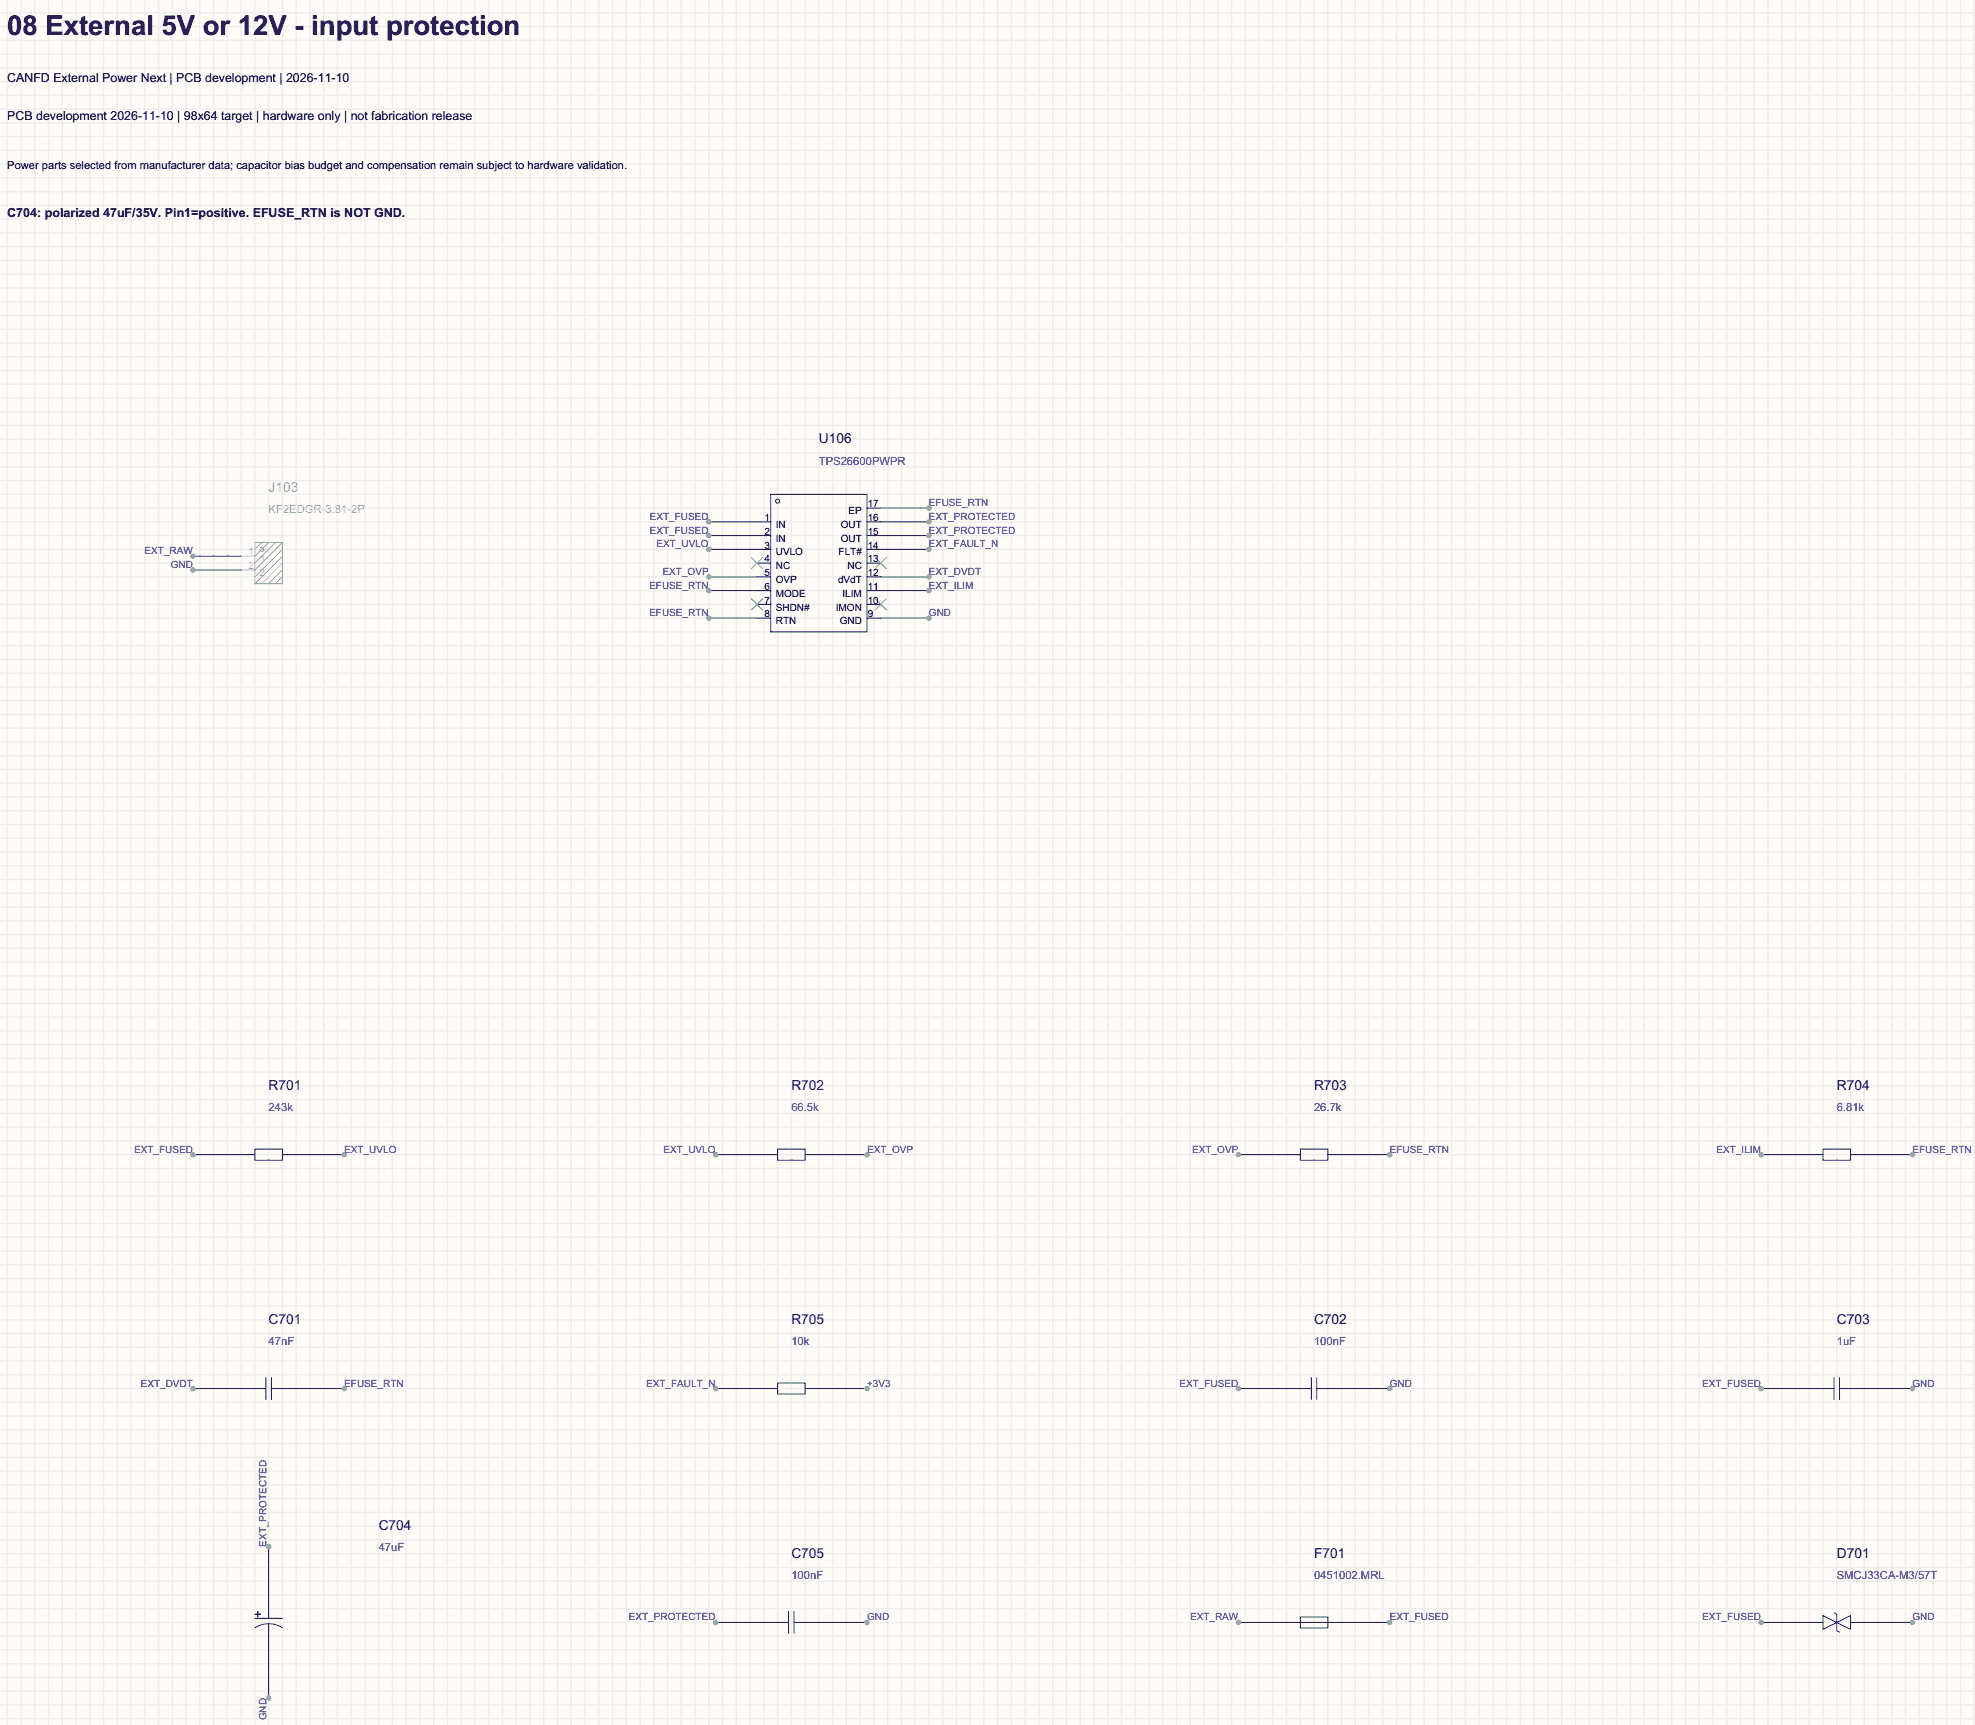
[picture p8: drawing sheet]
<svg xmlns="http://www.w3.org/2000/svg" width="365mm" height="318mm" viewBox="0 0 365 318" stroke-linecap="round" stroke-linejoin="round" font-family="sans-serif">
<path d="M0 0h364.7v318.5h-364.7z" fill="#fffcf7"/>
<g fill="none" stroke="#ededed" stroke-width=".25">
<path d="M0 2.4h364.7M0 4.9h364.7M0 7.4h364.7M0 10h364.7M0 12.5h364.7M0 15.1h364.7M0 17.6h364.7M1.3 0v318.5M3.9 0v318.5M6.4 0v318.5M9 0v318.5M11.5 0v318.5"/>
<path d="M14 0v318.5M16.6 0v318.5M19.1 0v318.5M21.7 0v318.5M24.2 0v318.5M26.7 0v318.5M29.3 0v318.5M31.8 0v318.5M34.4 0v318.5M36.9 0v318.5M39.4 0v318.5M42 0v318.5"/>
<path d="M44.5 0v318.5M47.1 0v318.5M49.6 0v318.5M52.1 0v318.5M54.7 0v318.5M57.2 0v318.5M59.8 0v318.5M62.3 0v318.5M64.8 0v318.5M67.4 0v318.5M69.9 0v318.5M72.5 0v318.5"/>
<path d="M75 0v318.5M77.5 0v318.5M80.1 0v318.5M82.6 0v318.5M85.2 0v318.5M87.7 0v318.5M90.2 0v318.5M92.8 0v318.5M95.3 0v318.5M97.9 0v318.5M100.4 0v318.5M102.9 0v318.5"/>
<path d="M105.5 0v318.5M108 0v318.5M110.6 0v318.5M113.1 0v318.5M115.6 0v318.5M118.2 0v318.5M120.7 0v318.5M123.3 0v318.5M125.8 0v318.5M128.3 0v318.5M130.9 0v318.5M133.4 0v318.5"/>
<path d="M136 0v318.5M138.5 0v318.5M141 0v318.5M143.6 0v318.5M146.1 0v318.5M148.7 0v318.5M151.2 0v318.5M153.7 0v318.5M156.3 0v318.5M158.8 0v318.5M161.4 0v318.5M163.9 0v318.5"/>
<path d="M166.4 0v318.5M169 0v318.5M171.5 0v318.5M174.1 0v318.5M176.6 0v318.5M179.1 0v318.5M181.7 0v318.5M184.2 0v318.5M186.8 0v318.5M189.3 0v318.5M191.8 0v318.5M194.4 0v318.5"/>
<path d="M196.9 0v318.5M199.5 0v318.5M202 0v318.5M204.5 0v318.5M207.1 0v318.5M209.6 0v318.5M212.2 0v318.5M214.7 0v318.5M217.2 0v318.5M219.8 0v318.5M222.3 0v318.5M224.9 0v318.5"/>
<path d="M227.4 0v318.5M229.9 0v318.5M232.5 0v318.5M235 0v318.5M237.6 0v318.5M240.1 0v318.5M242.6 0v318.5M245.2 0v318.5M247.7 0v318.5M250.3 0v318.5M252.8 0v318.5M255.3 0v318.5"/>
<path d="M257.9 0v318.5M260.4 0v318.5M263 0v318.5M265.5 0v318.5M268 0v318.5M270.6 0v318.5M273.1 0v318.5M275.7 0v318.5M278.2 0v318.5M280.7 0v318.5M283.3 0v318.5M285.8 0v318.5"/>
<path d="M288.4 0v318.5M290.9 0v318.5M293.4 0v318.5M296 0v318.5M298.5 0v318.5M301.1 0v318.5M303.6 0v318.5M306.1 0v318.5M308.7 0v318.5M311.2 0v318.5M313.8 0v318.5M316.3 0v318.5"/>
<path d="M318.8 0v318.5M321.4 0v318.5M323.9 0v318.5M326.5 0v318.5M329 0v318.5M331.5 0v318.5M334.1 0v318.5M336.6 0v318.5M339.2 0v318.5M341.7 0v318.5M344.2 0v318.5M346.8 0v318.5"/>
<path d="M349.3 0v318.5M351.9 0v318.5M354.4 0v318.5M356.9 0v318.5M359.5 0v318.5M362 0v318.5M364.6 0v318.5M0 20.1h364.7M0 22.7h364.7M0 25.2h364.7M0 27.8h364.7M0 30.3h364.7"/>
<path d="M0 32.8h364.7M0 35.4h364.7M0 37.9h364.7M0 40.5h364.7M0 43h364.7M0 45.5h364.7M0 48.1h364.7M0 50.6h364.7M0 53.2h364.7M0 55.7h364.7M0 58.2h364.7M0 60.8h364.7"/>
<path d="M0 63.3h364.7M0 65.9h364.7M0 68.4h364.7M0 70.9h364.7M0 73.5h364.7M0 76h364.7M0 78.6h364.7M0 81.1h364.7M0 83.6h364.7M0 86.2h364.7M0 88.7h364.7M0 91.3h364.7"/>
<path d="M0 93.8h364.7M0 96.3h364.7M0 98.9h364.7M0 101.4h364.7M0 104h364.7M0 106.5h364.7M0 109h364.7M0 111.6h364.7M0 114.1h364.7M0 116.7h364.7M0 119.2h364.7M0 121.7h364.7"/>
<path d="M0 124.3h364.7M0 126.8h364.7M0 129.4h364.7M0 131.9h364.7M0 134.4h364.7M0 137h364.7M0 139.5h364.7M0 142.1h364.7M0 144.6h364.7M0 147.1h364.7M0 149.7h364.7M0 152.2h364.7"/>
<path d="M0 154.8h364.7M0 157.3h364.7M0 159.8h364.7M0 162.4h364.7M0 164.9h364.7M0 167.5h364.7M0 170h364.7M0 172.5h364.7M0 175.1h364.7M0 177.6h364.7M0 180.2h364.7M0 182.7h364.7"/>
<path d="M0 185.2h364.7M0 187.8h364.7M0 190.3h364.7M0 192.9h364.7M0 195.4h364.7M0 197.9h364.7M0 200.5h364.7M0 203h364.7M0 205.6h364.7M0 208.1h364.7M0 210.6h364.7M0 213.2h364.7"/>
<path d="M0 215.7h364.7M0 218.3h364.7M0 220.8h364.7M0 223.3h364.7M0 225.9h364.7M0 228.4h364.7M0 231h364.7M0 233.5h364.7M0 236h364.7M0 238.6h364.7M0 241.1h364.7M0 243.7h364.7"/>
<path d="M0 246.2h364.7M0 248.7h364.7M0 251.3h364.7M0 253.8h364.7M0 256.4h364.7M0 258.9h364.7M0 261.4h364.7M0 264h364.7M0 266.5h364.7M0 269.1h364.7M0 271.6h364.7M0 274.1h364.7"/>
<path d="M0 276.7h364.7M0 279.2h364.7M0 281.8h364.7M0 284.3h364.7M0 286.8h364.7M0 289.4h364.7M0 291.9h364.7M0 294.5h364.7M0 297h364.7M0 299.5h364.7M0 302.1h364.7M0 304.6h364.7"/>
<path d="M0 307.2h364.7M0 309.7h364.7M0 312.2h364.7M0 314.8h364.7M0 317.3h364.7"/>
</g>
<g fill="none" stroke="#870000" stroke-width=".18">
<path d="M139.8 96.3h2.5M139.8 98.9h2.5M160.1 96.3h2.5M160.1 98.9h2.5M160.1 93.8h2.5M139.8 101.4h2.5M139.8 104h2.5M139.8 106.5h2.5M139.8 109h2.5M139.8 111.6h2.5M139.8 114.1h2.5M160.1 101.4h2.5"/>
<path d="M160.1 104h2.5M160.1 106.5h2.5M160.1 109h2.5M160.1 111.6h2.5M160.1 114.1h2.5M44.5 213.2h2.6M52.1 213.2h2.6M141 213.2h2.6M148.7 213.2h2.5M237.6 213.2h2.5M245.2 213.2h2.5M334.1 213.2h2.5"/>
<path d="M341.7 213.2h2.5M44.5 256.4h2.6M52.1 256.4h2.6M141 256.4h2.6M148.7 256.4h2.5M237.6 256.4h2.5M245.2 256.4h2.5M334.1 256.4h2.5M341.7 256.4h2.5M49.6 294.5v4.3M49.6 299.8v4.8M141 299.5h2.6"/>
<path d="M148.7 299.5h2.5M237.6 299.5h2.5M245.2 299.5h2.5M334.1 299.5h2.5M341.7 299.5h2.5"/>
</g>
<g fill="none" stroke="#a10000" stroke-width=".18">
<path d="M142.3 91.3h17.8v25.4h-17.8zM47.1 212.2h5v2h-5zM143.6 212.2h5.1v2h-5.1zM240.1 212.2h5.1v2h-5.1zM336.6 212.2h5.1v2h-5.1zM47.1 256.4h2M49.1 254.3v4.1M50.1 256.4h2M50.1 254.3v4.1M143.6 255.3h5.1v2.1h-5.1zM240.1 256.4h2M242.1 254.3v4.1"/>
<path d="M243.2 256.4h2M243.2 254.3v4.1M336.6 256.4h2.1M338.7 254.3v4.1M339.7 256.4h2M339.7 254.3v4.1M47.1 298.8h5M47.1 298h1zM47.6 297.5v1zM143.6 299.5h2M145.6 297.5v4.1M146.6 299.5h2.1"/>
<path d="M146.6 297.5v4.1M240.1 299.5h5.1M240.1 298.5h5.1v2.1h-5.1zM336.6 298.3l2.6 1.2-2.6 1.3zM338.7 297.8l.5 .2v3.1l.5 .2M339.2 299.5l2.5-1.2v2.5zM47.1 300.6a4.6 4.6 0 0 1 5 0"/>
<circle cx="143.6" cy="92.5" r=".38"/>
</g>
<g fill="none" stroke="#ababab" stroke-width=".18">
<path d="M47.1 100.2h5v7.6h-5zM48.3 100.2l-1.2 1.2M48.7 101.6l-.2 .2M49.6 100.2l-2.5 2.5h-2.6M50.9 100.2l-3.8 3.8M52.1 100.2l-5 5h-2.6M52.1 101.4l-5 5.1M52.1 102.7l-5 5.1M52.1 104l-3.8 3.8M52.1 105.2l-2.5 2.6M52.1 106.5l-1.2 1.3"/>
<circle cx="48.3" cy="101.4" r=".38"/>
</g>
<path d="M138.8 102.9l2 2.1M138.8 110.6l2 2M140.8 102.9l-2 2.1M140.8 110.6l-2 2M161.6 110.6l2.1 2M161.6 102.9l2.1 2.1M163.7 110.6l-2.1 2M163.7 102.9l-2.1 2.1" fill="none" stroke="#3c3" stroke-width=".18"/>
<path d="M162.6 98.9h8.9" fill="none" stroke="#008700" stroke-width=".18"/>
<circle cx="171.5" cy="98.9" r=".51" fill="#999"/>
<path d="M162.6 101.4h8.9" fill="none" stroke="#008700" stroke-width=".18"/>
<circle cx="171.5" cy="101.4" r=".51" fill="#999"/>
<path d="M162.6 106.5h8.9" fill="none" stroke="#008700" stroke-width=".18"/>
<circle cx="171.5" cy="106.5" r=".51" fill="#999"/>
<path d="M162.6 114.1h8.9" fill="none" stroke="#008700" stroke-width=".18"/>
<circle cx="171.5" cy="114.1" r=".51" fill="#999"/>
<path d="M130.9 114.1h8.9" fill="none" stroke="#008700" stroke-width=".18"/>
<circle cx="130.9" cy="114.1" r=".51" fill="#999"/>
<path d="M130.9 109h8.9" fill="none" stroke="#008700" stroke-width=".18"/>
<circle cx="130.9" cy="109" r=".51" fill="#999"/>
<path d="M247.7 299.5h8.9" fill="none" stroke="#008700" stroke-width=".18"/>
<circle cx="256.6" cy="299.5" r=".51" fill="#999"/>
<path d="M130.9 106.5h8.9" fill="none" stroke="#008700" stroke-width=".18"/>
<circle cx="130.9" cy="106.5" r=".51" fill="#999"/>
<path d="M247.7 256.4h8.9" fill="none" stroke="#008700" stroke-width=".18"/>
<circle cx="256.6" cy="256.4" r=".51" fill="#999"/>
<path d="M325.2 256.4h8.9" fill="none" stroke="#008700" stroke-width=".18"/>
<circle cx="325.2" cy="256.4" r=".51" fill="#999"/>
<path d="M49.6 304.6v8.9" fill="none" stroke="#008700" stroke-width=".18"/>
<circle cx="49.6" cy="313.5" r=".51" fill="#999"/>
<path d="M162.6 109h8.9" fill="none" stroke="#008700" stroke-width=".18"/>
<circle cx="171.5" cy="109" r=".51" fill="#999"/>
<path d="M228.7 299.5h8.9" fill="none" stroke="#008700" stroke-width=".18"/>
<circle cx="228.7" cy="299.5" r=".51" fill="#999"/>
<path d="M344.2 299.5h8.9" fill="none" stroke="#008700" stroke-width=".18"/>
<circle cx="353.1" cy="299.5" r=".51" fill="#999"/>
<path d="M54.7 256.4h8.9" fill="none" stroke="#008700" stroke-width=".18"/>
<circle cx="63.6" cy="256.4" r=".51" fill="#999"/>
<path d="M162.6 96.3h8.9" fill="none" stroke="#008700" stroke-width=".18"/>
<circle cx="171.5" cy="96.3" r=".51" fill="#999"/>
<path d="M130.9 101.4h8.9" fill="none" stroke="#008700" stroke-width=".18"/>
<circle cx="130.9" cy="101.4" r=".51" fill="#999"/>
<path d="M130.9 98.9h8.9" fill="none" stroke="#008700" stroke-width=".18"/>
<circle cx="130.9" cy="98.9" r=".51" fill="#999"/>
<path d="M228.7 213.2h8.9" fill="none" stroke="#008700" stroke-width=".18"/>
<circle cx="228.7" cy="213.2" r=".51" fill="#999"/>
<path d="M130.9 96.3h8.9" fill="none" stroke="#008700" stroke-width=".18"/>
<circle cx="130.9" cy="96.3" r=".51" fill="#999"/>
<path d="M325.2 299.5h8.9" fill="none" stroke="#008700" stroke-width=".18"/>
<circle cx="325.2" cy="299.5" r=".51" fill="#999"/>
<path d="M247.7 213.2h8.9" fill="none" stroke="#008700" stroke-width=".18"/>
<circle cx="256.6" cy="213.2" r=".51" fill="#999"/>
<path d="M132.2 213.2h8.8" fill="none" stroke="#008700" stroke-width=".18"/>
<circle cx="132.2" cy="213.2" r=".51" fill="#999"/>
<path d="M151.2 213.2h8.9" fill="none" stroke="#008700" stroke-width=".18"/>
<circle cx="160.1" cy="213.2" r=".51" fill="#999"/>
<path d="M35.6 213.2h8.9" fill="none" stroke="#008700" stroke-width=".18"/>
<circle cx="35.6" cy="213.2" r=".51" fill="#999"/>
<path d="M344.2 213.2h8.9" fill="none" stroke="#008700" stroke-width=".18"/>
<circle cx="353.1" cy="213.2" r=".51" fill="#999"/>
<path d="M325.2 213.2h8.9" fill="none" stroke="#008700" stroke-width=".18"/>
<circle cx="325.2" cy="213.2" r=".51" fill="#999"/>
<path d="M35.6 256.4h8.9" fill="none" stroke="#008700" stroke-width=".18"/>
<circle cx="35.6" cy="256.4" r=".51" fill="#999"/>
<path d="M54.7 213.2h8.9" fill="none" stroke="#008700" stroke-width=".18"/>
<circle cx="63.6" cy="213.2" r=".51" fill="#999"/>
<path d="M151.2 256.4h8.9" fill="none" stroke="#008700" stroke-width=".18"/>
<circle cx="160.1" cy="256.4" r=".51" fill="#999"/>
<path d="M132.2 256.4h8.8" fill="none" stroke="#008700" stroke-width=".18"/>
<circle cx="132.2" cy="256.4" r=".51" fill="#999"/>
<path d="M228.7 256.4h8.9" fill="none" stroke="#008700" stroke-width=".18"/>
<circle cx="228.7" cy="256.4" r=".51" fill="#999"/>
<path d="M35.6 105.2h8.9" fill="none" stroke="#008700" stroke-width=".18"/>
<circle cx="35.6" cy="105.2" r=".51" fill="#999"/>
<path d="M344.2 256.4h8.9" fill="none" stroke="#008700" stroke-width=".18"/>
<circle cx="353.1" cy="256.4" r=".51" fill="#999"/>
<path d="M35.6 102.7h8.9" fill="none" stroke="#008700" stroke-width=".18"/>
<circle cx="35.6" cy="102.7" r=".51" fill="#999"/>
<path d="M49.6 285.6v8.9" fill="none" stroke="#008700" stroke-width=".18"/>
<circle cx="49.6" cy="285.6" r=".51" fill="#999"/>
<path d="M162.6 93.8h8.9" fill="none" stroke="#008700" stroke-width=".18"/>
<circle cx="171.5" cy="93.8" r=".51" fill="#999"/>
<path d="M132.2 299.5h8.8" fill="none" stroke="#008700" stroke-width=".18"/>
<circle cx="132.2" cy="299.5" r=".51" fill="#999"/>
<path d="M151.2 299.5h8.9" fill="none" stroke="#008700" stroke-width=".18"/>
<circle cx="160.1" cy="299.5" r=".51" fill="#999"/>
<text font-size="5.1" x="1.3" y="6.4">08 External 5V or 12V - input protection</text>
<g font-size="2.5" fill="#000080">
<text x="151.2" y="81.9">U106</text>
<text x="49.6" y="201.2">R701</text>
<text x="146.1" y="201.2">R702</text>
<text x="242.6" y="201.2">R703</text>
<text x="339.2" y="201.2">R704</text>
<text x="49.6" y="244.4">C701</text>
<text x="146.1" y="244.4">R705</text>
<text x="242.6" y="244.4">C702</text>
<text x="339.2" y="244.4">C703</text>
<text x="69.9" y="282.5">C704</text>
<text x="146.1" y="287.6">C705</text>
<text x="242.6" y="287.6">F701</text>
<text x="339.2" y="287.6">D701</text>
</g>
<text font-size="2.5" fill="#ababab" x="49.6" y="90.8">J103</text>
<g font-size="2.3">
<text x="1.3" y="15.1">CANFD External Power Next | PCB development | 2026-11-10</text>
<text x="1.3" y="22.2">PCB development 2026-11-10 | 98x64 target | hardware only | not fabrication release</text>
<text x="1.3" y="40">C704: polarized 47uF/35V. Pin1=positive. EFUSE_RTN is NOT GND.</text>
</g>
<text font-size="2.1" x="1.3" y="31.1">Power parts selected from manufacturer data; capacitor bias budget and compensation remain subject to hardware validation.</text>
<g font-size="2.1" fill="#00f">
<text x="151.2" y="85.8">TPS26600PWPR</text>
<text x="49.6" y="205.1">243k</text>
<text x="146.1" y="205.1">66.5k</text>
<text x="242.6" y="205.1">26.7k</text>
<text x="339.2" y="205.1">6.81k</text>
<text x="49.6" y="248.3">47nF</text>
<text x="146.1" y="248.3">10k</text>
<text x="242.6" y="248.3">100nF</text>
<text x="339.2" y="248.3">1uF</text>
<text x="69.9" y="286.4">47uF</text>
<text x="146.1" y="291.5">100nF</text>
<text x="242.6" y="291.5">0451002.MRL</text>
<text x="339.2" y="291.5">SMCJ33CA-M3/57T</text>
</g>
<text font-size="2.1" fill="#ababab" x="49.6" y="94.7">KF2EDGR-3.81-2P</text>
<g font-size="1.8" fill="#00f">
<text x="120" y="96">EXT_FUSED</text>
<text x="171.5" y="96">EXT_PROTECTED</text>
<text x="171.5" y="93.4">EFUSE_RTN</text>
<text x="120" y="98.5">EXT_FUSED</text>
<text x="121.2" y="101.1">EXT_UVLO</text>
<text x="171.5" y="98.5">EXT_PROTECTED</text>
<text x="171.5" y="101.1">EXT_FAULT_N</text>
<text x="26.7" y="102.3">EXT_RAW</text>
<text x="31.5" y="104.9">GND</text>
<text x="122.4" y="106.1">EXT_OVP</text>
<text x="171.5" y="106.1">EXT_DVDT</text>
<text x="119.9" y="113.8">EFUSE_RTN</text>
<text x="119.9" y="108.7">EFUSE_RTN</text>
<text x="171.5" y="113.8">GND</text>
<text x="171.5" y="108.7">EXT_ILIM</text>
<text x="24.8" y="212.8">EXT_FUSED</text>
<text x="63.6" y="212.8">EXT_UVLO</text>
<text x="122.5" y="212.8">EXT_UVLO</text>
<text x="160.1" y="212.8">EXT_OVP</text>
<text x="220.2" y="212.8">EXT_OVP</text>
<text x="256.6" y="212.8">EFUSE_RTN</text>
<text x="317" y="212.8">EXT_ILIM</text>
<text x="353.1" y="212.8">EFUSE_RTN</text>
<text x="26" y="256">EXT_DVDT</text>
<text x="63.6" y="256">EFUSE_RTN</text>
<text x="119.3" y="256">EXT_FAULT_N</text>
<text x="160.1" y="256">+3V3</text>
<text x="217.8" y="256">EXT_FUSED</text>
<text x="256.6" y="256">GND</text>
<text x="314.3" y="256">EXT_FUSED</text>
<text x="353.1" y="256">GND</text>
<text x="49.2" y="285.6" transform="rotate(-90 49.2 285.6)">EXT_PROTECTED</text>
<text x="116.1" y="299.2">EXT_PROTECTED</text>
<text x="160.1" y="299.2">GND</text>
<text x="219.7" y="299.2">EXT_RAW</text>
<text x="256.6" y="299.2">EXT_FUSED</text>
<text x="314.3" y="299.2">EXT_FUSED</text>
<text x="353.1" y="299.2">GND</text>
<text x="49.2" y="317.6" transform="rotate(-90 49.2 317.6)">GND</text>
</g>
<g font-size="1.8">
<text x="156.7" y="94.9">EP</text>
<text x="160.2" y="93.7">17</text>
<text x="141.2" y="96.2">1</text>
<text x="141.2" y="98.7">2</text>
<text x="141.2" y="101.3">3</text>
<text x="143.3" y="97.5">IN</text>
<text x="143.3" y="100">IN</text>
<text x="155.3" y="100">OUT</text>
<text x="155.3" y="97.5">OUT</text>
<text x="160.2" y="101.3">14</text>
<text x="160.2" y="98.7">15</text>
<text x="160.2" y="96.2">16</text>
<text x="141.2" y="103.8">4</text>
<text x="141.2" y="106.4">5</text>
<text x="143.3" y="102.6">UVLO</text>
<text x="143.3" y="105.1">NC</text>
<text x="143.3" y="107.6">OVP</text>
<text x="154.7" y="107.6">dVdT</text>
<text x="154.8" y="102.6">FLT#</text>
<text x="156.5" y="105.1">NC</text>
<text x="160.2" y="106.4">12</text>
<text x="160.2" y="103.8">13</text>
<text x="141.2" y="108.9">6</text>
<text x="141.2" y="111.4">7</text>
<text x="141.2" y="114">8</text>
<text x="143.3" y="110.2">MODE</text>
<text x="143.3" y="112.7">SHDN#</text>
<text x="154.3" y="112.7">IMON</text>
<text x="155.6" y="110.2">ILIM</text>
<text x="160.2" y="114">9</text>
<text x="160.2" y="111.4">10</text>
<text x="160.2" y="108.9">11</text>
<text x="143.3" y="115.3">RTN</text>
<text x="155.1" y="115.3">GND</text>
</g>
<g font-size="1.8" fill="#ababab">
<text x="45.9" y="102.6">1</text>
<text x="45.9" y="105.1">2</text>
<text x="48" y="103.8">1</text>
<text x="48" y="106.4">2</text>
</g>
</svg>
